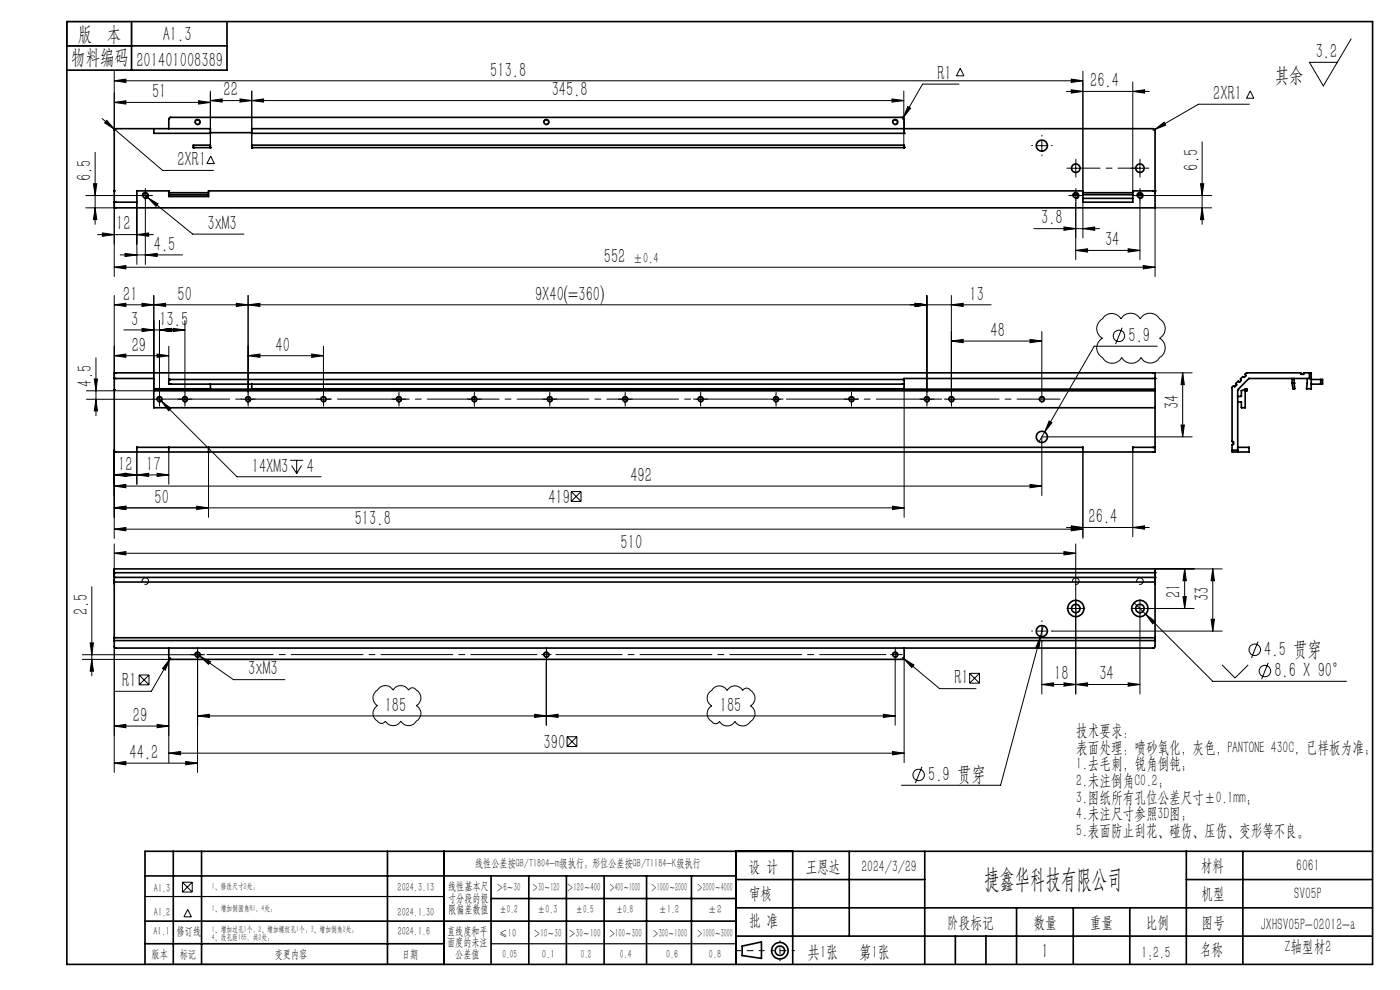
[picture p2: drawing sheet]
<svg xmlns="http://www.w3.org/2000/svg" width="297mm" height="210mm" viewBox="0 0 297 210" stroke-linecap="round" stroke-linejoin="round" font-family="sans-serif">
<g fill="none" stroke="#000" stroke-width=".21">
<path d="M24.2 17.1l2.5-.3v.7zM24.2 15.1v12.6M24.2 17.1h205.5M44.6 19.3v11.8M53.4 19.3v11.9M191.7 19.3v11.9M203.4 17.8h-7.7l-4.1 7.1M203.7 14.5l.8 1.6h-1.6zM226.2 19.4h17.6M227.3 16.8l2.4 .3-2.4 .4zM227.3 19l2.4 .4-2.4 .3zM229.7 15.1v25.4"/>
<path d="M240.3 19.4l2.5-.4v.7zM240.3 17.4v23.1M265.2 19.3l.8 1.5h-1.6zM286.6 8.2l-5.9 10-2.9-5h5.9M19.8 39h.7l-.3 2.5zM20.2 32.3v15.3M21.7 25.1l2.6 2.3M22.6 25.5l1.7 1.9-2.1-1.3zM24.2 21.7l2.5-.3v.7zM24.2 21.7h20.4M24.3 27.4l10.2 8.8h10.8M41.3 26.1a.61 .61 0 0 1 .5-.8 .61 .61 0 0 1 .7 .7 .61 .61 0 0 1-.8 .5"/>
<path d="M42.1 21.4l2.5 .3-2.5 .4zM44.6 21.3l2.5-.3v.7zM44.6 21.3h147.1M44.7 33.1l.8 1.6h-1.6zM50.9 21l2.5 .3-2.5 .4zM53.4 21.3l2.5-.3v.7zM115.3 26.1a.6 .6 0 0 1 .6-.8 .6 .6 0 0 1 .6 .7 .6 .6 0 0 1-.8 .5M189.2 21l2.5 .3-2.5 .4zM189.3 26.1a.6 .6 0 0 1 .6-.8 .6 .6 0 0 1 .6 .7 .6 .6 0 0 1-.7 .5M191.6 24.9l-.2 .4M192.6 22.6l.6 .4-1.6 1.9zM220 30.9h2"/>
<path d="M221 29.9v2M227.2 35.7h2M228.2 34.7v2M240.8 35.7h2M241.8 34.7v2M245 27.5l1.9-1.6 .4 .7zM245 27.5l-.4 .2M254.7 39h.7l-.4 2.5zM255 30.1v17.5M265 22.1h-10.8l-9.2 5.4M18.2 41.5h11.1M18.2 44.1h6.2"/>
<path d="M20.2 44.1l.3 2.5h-.7zM20.7 49.8h11.8M21.7 49.4l2.5 .4-2.5 .3zM24.2 56.7l2.5-.4v.7zM24.2 56.7h220.8M24.2 42.9v15.8M25.5 54.1h13.2M26.5 53.8l2.5 .3-2.5 .3zM29 49.8l2.5-.4v.7zM29 42.9v13.2M29.8 41.5h2M30.2 41.7a.7 .7 0 0 1 .6-.9 .7 .7 0 0 1 .7 .7 .7 .7 0 0 1-.8 .6"/>
<path d="M30.3 41.1l10.6 8.6h10.9M30.8 40.5v2M30.8 54.1l2.5-.3v.6zM30.8 43v13.1M31.4 41.9l2.1 1.3-.4 .6zM219.3 48.5h14M225.7 48.1l2.5 .4-2.5 .4zM227.2 41.5h2M227.5 41.7a.7 .7 0 0 1 .7-.9 .7 .7 0 0 1 .7 .7 .7 .7 0 0 1-.9 .6M228.2 40.5v2M228.2 53.1l2.5-.3v.7zM228.2 43v12.1"/>
<path d="M228.2 53.1h13.6M229.7 48.5l2.5-.4v.8zM229.7 42.9v7.6M239.3 52.8l2.5 .3-2.5 .4zM240.8 41.5h2M241.2 41.7a.7 .7 0 0 1 .6-.9 .7 .7 0 0 1 .7 .7 .7 .7 0 0 1-.8 .6M241.8 40.5v2M241.8 43v12.1M242.5 56.3l2.5 .4-2.5 .3zM243.3 41.5h13.7M255 44.1l.4 2.5h-.7zM257 44.1h-12v14.6"/>
<path d="M20.4 75.9v12.3M24.2 64.7l2.5-.4v.7zM24.2 75.5l2.5-.4v.7zM24.2 62.7v17.6M24.2 64.7h186.1M24.2 75.5h11.6M26.3 70h12.9M30.1 64.3l2.5 .4-2.5 .3zM30.1 69.7l2.5 .3-2.5 .3zM32.6 62.7v19.9M32.6 64.7l2.5-.4v.7zM33.3 75.1l2.5 .4-2.5 .3z"/>
<path d="M33.8 70l2.5-.3v.6zM33.8 68v15.2M35.8 73.4v7M36.7 69.7l2.5 .3-2.5 .3zM39.2 68v15.2M50.1 64.3l2.5 .4-2.5 .3zM52.6 75.5l2.5-.4v.7zM52.6 64.7l2.5-.4v.7zM52.6 62.7v20.5M52.6 75.5h16M66.1 75.1l2.5 .4-2.5 .3zM68.6 73.4v9.8"/>
<path d="M194.1 64.3l2.5 .4-2.5 .3zM196.6 62.7v20.5M201.8 64.7l2.5-.4v.7zM201.8 72.3l2.5-.3v.7zM201.8 62.7v20.5M201.8 72.3h19.2M218.5 72l2.5 .3-2.5 .4zM221 70.3v14.4M234.1 67.3a2.29 2.29 0 0 1 3.7 .4 2.34 2.34 0 0 1 4.1 0 2.45 2.45 0 0 1 4.3 .1 2.35 2.35 0 0 1-.2 3.9 2.45 2.45 0 0 1-.1 4.3 2.23 2.23 0 0 1-3.8-.2 2.34 2.34 0 0 1-4.1 0 2.34 2.34 0 0 1-4.1 0 2.31 2.31 0 0 1 0-4.1 2.41 2.41 0 0 1 .1-4.2zM238.1 69.5l-1.4 3.5M244.9 79.1h8M245.5 73.4h-13.4l-10.5 18.2"/>
<path d="M250.9 79.1v13.6M250.9 79.1l.3 2.5h-.7zM18.3 82.9h14.3M18.3 84.7h14M20 80.4h.7l-.3 2.5zM20.4 84.7l.3 2.5h-.7zM24.2 95.5v18.7M29 95.8v6.9M32.8 84.7h2M33.2 84.8a.6 .6 0 0 1 .6-.7 .6 .6 0 0 1 .6 .6 .6 .6 0 0 1-.7 .6M33.4 84.3l.9 .8M33.8 83.7v2"/>
<path d="M34.3 85.1l2 1.5-.5 .5zM34.3 85.1l16 16h17.8M35.8 95.8v6.9M38.2 84.7h2M38.6 84.8a.6 .6 0 0 1 .6-.7 .6 .6 0 0 1 .6 .6 .6 .6 0 0 1-.7 .6M39.2 83.7v2M44.2 95.8v13.9M51.6 84.7h2M52 84.8a.6 .6 0 0 1 .6-.7 .6 .6 0 0 1 .6 .6 .6 .6 0 0 1-.7 .6M52.6 83.7v2M61.6 97.6h2.7M61.9 98.8l1 1.6"/>
<path d="M62.9 97.6v2.8M64 98.8l-1.1 1.6M67.6 84.7h2M68.1 84.8a.59 .59 0 0 1 .5-.7 .59 .59 0 0 1 .6 .6 .59 .59 0 0 1-.7 .6M68.6 83.7v2M83.6 84.7h2M84 84.8a.6 .6 0 0 1 .6-.7 .6 .6 0 0 1 .6 .6 .6 .6 0 0 1-.7 .6M84.6 83.7v2M99.6 84.7h2M100 84.8a.59 .59 0 0 1 .6-.7 .59 .59 0 0 1 .6 .6 .59 .59 0 0 1-.7 .6M100.6 83.7v2M115.6 84.7h2"/>
<path d="M116 84.8a.6 .6 0 0 1 .6-.7 .6 .6 0 0 1 .6 .6 .6 .6 0 0 1-.7 .6M116.6 83.7v2M131.6 84.7h2M132 84.8a.59 .59 0 0 1 .6-.7 .59 .59 0 0 1 .6 .6 .59 .59 0 0 1-.7 .6M132.6 83.7v2M147.6 84.7h2M148 84.8a.6 .6 0 0 1 .5-.7 .6 .6 0 0 1 .7 .6 .6 .6 0 0 1-.7 .6M148.6 83.7v2M163.6 84.7h2M164 84.8a.59 .59 0 0 1 .6-.7 .59 .59 0 0 1 .6 .6 .59 .59 0 0 1-.7 .6M164.6 83.7v2M179.6 84.7h2"/>
<path d="M180.1 84.8a.59 .59 0 0 1 .5-.7 .59 .59 0 0 1 .6 .6 .59 .59 0 0 1-.7 .6M180.6 83.7v2M191.8 81.4v28.3M195.6 84.7h2M196 84.8a.6 .6 0 0 1 .6-.7 .6 .6 0 0 1 .6 .6 .6 .6 0 0 1-.7 .6M196.6 83.7v2M200.8 84.7h2M201.3 84.8a.59 .59 0 0 1 .5-.7 .59 .59 0 0 1 .6 .6 .59 .59 0 0 1-.7 .6M201.8 83.7v2M220.5 84.8a.59 .59 0 0 1 .5-.7 .59 .59 0 0 1 .6 .6 .59 .59 0 0 1-.7 .6M221.6 91.6l-1.2 2.1M222.6 89.3l.6 .4-1.6 1.9z"/>
<path d="M229.7 95.9v18.3M240.3 95.9v18M250.5 90.2h.7l-.3 2.5zM252.9 92.7h-31.9v12.4M24.2 107.7h167.6M24.2 117.4l2.5-.4v.7zM24.2 115.4v8.4M24.2 117.4h204M24.2 100.7l2.5-.3v.7zM24.2 107.7l2.5-.3v.7zM24.2 112.2l2.5-.3v.7zM24.2 103.1l2.5-.3v.7z"/>
<path d="M24.2 112.2h205.5M24.2 103.1h196.8M26.5 100.4l2.5 .3-2.5 .4zM29 100.7l2.5-.3v.7zM33.3 100.4l2.5 .3-2.5 .4zM35.8 100.7h-11.6M41.7 107.4l2.5 .3-2.5 .4zM121.2 106.4h2.1M121.2 104.3v2.1M121.2 104.3h2.1M121.2 104.3l2.1 2.1M123.3 104.3v2.1"/>
<path d="M123.3 104.3l-2.1 2.1M189.3 107.4l2.5 .3-2.5 .4zM218.5 102.8l2.5 .3-2.5 .4zM225.7 117l2.5 .4-2.5 .3zM226.2 111.9h17.6M227.3 111.9l2.4 .3-2.4 .4zM227.3 111.5l2.4 .4-2.4 .3zM228.2 115.4v31.8M240.3 111.9l2.5-.4v.7zM17.5 138.9h25.9M17.5 139.9h18.7M19.1 136.4h.7l-.3 2.5z"/>
<path d="M19.5 124.5v18.9M19.5 139.9l.3 2.5h-.7zM24.2 137.1v26.8M30.2 123.5a.7 .7 0 0 1 .6-.9 .7 .7 0 0 1 .7 .7 .7 .7 0 0 1-.8 .7M35.8 139.5v22.3M36 139.8l-.9 2.4-.6-.4zM36 139.8l-3.9 6.8h-7.7M36.2 139.5l-.2 .3M41.3 139a.6 .6 0 0 1 .5-.7 .6 .6 0 0 1 .7 .6 .6 .6 0 0 1-.8 .5M41.4 138.5l1 .7M41.9 137.9v2M42.4 139.2l2.3 1.2-.5 .5z"/>
<path d="M42.4 139.2l7.1 5h10.9M115.3 139a.59 .59 0 0 1 .5-.7 .59 .59 0 0 1 .7 .6 .59 .59 0 0 1-.8 .5M189.3 139a.59 .59 0 0 1 .6-.7 .59 .59 0 0 1 .6 .6 .59 .59 0 0 1-.7 .5M191.4 139.5l.3 .2M191.7 139.7l2.2 1.4-.5 .5zM191.7 139.7l7.6 6.4h7.7M191.8 139.5v22.3M220 133.9h2M220.7 135l-.3 2.5-.7-.2zM221 136.1v11.1M221 132.9v2M221.3 132.7l-9 33.9h-21.1"/>
<path d="M223.2 133.9h36.1M227.2 129.1h2M227.5 123.5a.7 .7 0 0 1 .7-.9 .7 .7 0 0 1 .7 .7 .7 .7 0 0 1-.9 .7M240.6 127.9l2.4 2.4M240.8 129.1h2M241.2 123.5a.7 .7 0 0 1 .6-.9 .7 .7 0 0 1 .7 .7 .7 .7 0 0 1-.8 .7M241.8 128.1v2M241.8 131v16.2M243 130.3l2 1.5-.5 .5zM243 130.3l14.3 14.2h28.3M243.7 129.1h9.6M245 120.7h14.3"/>
<path d="M251 126.6h.7l-.4 2.5zM251.3 120.7v8.4M251.3 120.7l.4 2.5h-.7zM256.9 131.4h.7l-.3 2.5zM257.3 120.7l.3 2.5h-.7zM257.3 120.7v13.2M266.9 136.1l-1.4 3.5M24.2 154l2.5-.3v.7zM24.2 154h11.6M29.5 145.3h2.1M29.5 143.2v2.1M29.5 143.2h2.1"/>
<path d="M29.5 143.2l2.1 2.1M31.6 143.2v2.1M31.6 143.2l-2.1 2.1M33.3 153.7l2.5 .3-2.5 .4zM35.8 159.8l2.5-.4v.7zM35.8 159.8h156M41.9 151.9l2.5-.4v.7zM41.9 151.9h148M41.9 140.4v23.5M79.6 146.7l.3-.2a1.98 1.98 0 0 1 3.5-.1 1.89 1.89 0 0 1 3.3 0 1.02 1.02 0 0 1 1.8 .1 1.86 1.86 0 0 1-.2 3.2 1.96 1.96 0 0 1-.1 3.4 1.86 1.86 0 0 1-3.2-.1 1.86 1.86 0 0 1-3.3 0 1.02 1.02 0 0 1-1.8-.1 1.87 1.87 0 0 1 .2-3.2 1.89 1.89 0 0 1-.5-3zM113.4 151.5l2.5 .4-2.5 .3zM115.9 151.9l2.5-.4v.7z"/>
<path d="M115.9 140.4v13.4M120.3 158.4h2.1M120.3 156.3v2.1M120.3 156.3h2.1M120.3 156.3l2.1 2.1M122.4 156.3v2.1M122.4 156.3l-2.1 2.1M150.7 146.7l.1-.1a1.99 1.99 0 0 1 3.5-.1 1.86 1.86 0 0 1 3.3 0v-.2a1.07 1.07 0 0 1 1.8 .3 1.9 1.9 0 0 1-.2 3.1 1.99 1.99 0 0 1-.1 3.5 1.9 1.9 0 0 1-3.2-.2 1.89 1.89 0 0 1-3.3 0 1.05 1.05 0 0 1-1.8-.1 1.86 1.86 0 0 1 .2-3.2 1.89 1.89 0 0 1-.3-3zM187.4 151.5l2.5 .4-2.5 .3zM189.3 159.4l2.5 .4-2.5 .3zM189.9 140.4v13.4M205.7 144.9h2.1"/>
<path d="M205.7 142.8v2.1M205.7 142.8h2.1M205.7 142.8l2.1 2.1M207.8 142.8v2.1M207.8 142.8l-2.1 2.1M221 145.2l2.5-.4v.7zM221 145.2h20.8M225.7 144.8l2.5 .4-2.5 .3zM228.2 145.2l2.5-.4v.7zM239.3 144.8l2.5 .4-2.5 .3zM259.3 141l2.7 2.8 2.8-2.8M269 140.6l-1.3 3.5"/>
<path d="M24.2 161.9l2.5-.4v.7zM24.2 161.9h17.7M39.4 161.5l2.5 .4-2.5 .3zM195.6 162.7l-1.4 3.4M38.7 189.2h2.1M38.7 187.1v2.1M38.7 187.1h2.1M38.7 187.1l2.1 2.1M39.8 192.9l.8 1.6h-1.6zM40.8 187.1v2.1M40.8 187.1l-2.1 2.1"/>
<circle cx="237.4" cy="71.3" r="1.21"/>
<circle cx="266.2" cy="137.8" r="1.21"/>
<circle cx="268.3" cy="142.4" r="1.21"/>
<circle cx="194.9" cy="164.4" r="1.22"/>
</g>
<g fill="none" stroke="#000" stroke-width=".35">
<path d="M14.2 4.6h277v200h-277zM14.2 9.7h34M27.9 4.6v10.3M48.2 4.6v10.3h-34M32.6 28.2v.1M32.6 27.3h.1M32.6 27.3v.9M32.6 28.3h12M35.8 27.3v-2l.3-.4h155.4l.3 .3v2.2M41 31.1v.1M41 30.8h.1M41 31.3h.1"/>
<path d="M41 31.3v.1M41 30.8h3.6M41 30.8v.5M41 31.3h3.6M44.6 27.3l-20.3 .1-.1 16.7h.2M44.6 31.1v.1M44.6 30.8h.1M44.6 28.2v.1M44.6 27.3h.1M44.6 31.3h.1M44.6 31.3v.1M44.6 27.3v.9"/>
<path d="M44.6 30.8v.5M44.6 28.1h8.8M53.4 27.3l138.4 .1M53.4 27.3h.1M53.4 31.1v.1M53.4 30.8h138.4v.4M53.4 30.8h.1M53.4 28.2v.1M53.4 31.3h.1M53.4 31.3v.1M53.4 27.3v.9M53.4 30.8v.5"/>
<path d="M53.4 28.3h138.4M53.4 31.3h138.3M191.7 28.2l.1 .1M191.7 31.3h.1M191.8 27.3h52.9l.3 .4v16.4h-220.6M191.8 28.3h.1M191.8 31.1l-.1 .1M191.8 31.2l-.1 .1M191.8 31.2l-.1 .2M191.8 31.2h.1M191.8 27.4v.9M24.2 42.9h.1"/>
<path d="M24.2 40.5h.1M24.6 44l-.2 .1M35.8 41.3h8.4M35.8 40.9h8.4M227.8 41.3h.9M229.7 42.1h10.6M229.7 41.3h10.6M229.7 40.9h10.6M241.4 41.3h.9M245 40.9l-.3-.4h-4.4v2.4h-10.6v-2.4h-185.5v1.2h-8.4v-1.2h-6.8v2.4h-4.8M245 40.5h.1M24.4 79.1l.2 .1"/>
<path d="M24.4 79.1h-.2v16.5l.4 .3h220.2M24.4 79.1h220.5M244.9 79.1l-.3 .1M244.9 79.1h.1v3.4M277.8 79.1h-1.2l-.1 .3h-.5l-.1-.3h-11.5l-.2 .3 .1 .3-.3 .3-.4-.1-.4 .5 .1 .3-.3 .3-.4-.1-.4 .4 .1 .4-.3 .3-.3-.1-.3 .3v11.5h.3v.5l-.3 .1v1.2M277.8 79.1h.4v3.4h-1l.1-2.2M277.8 79.1v1.2M24.2 80.3h8.4v2.2h12v-1M24.2 80.3h.1M24.2 82.7h.1M29 94.9v1M29 94.9h.1"/>
<path d="M29 94.9h200.7M32.6 82.9v3.6h212.4M32.6 82.9h212.4M35.8 80.5h.3M35.8 81.5h.3M35.8 80.4v.1M35.8 81.5h.1M35.8 94.9v1M35.8 80.5v1M36.1 80.5h.1M36.1 80.5l155.7 .1M36.2 81.4l-.1 .1"/>
<path d="M44.2 94.9v1M191.7 80.3h53.3M191.8 81.4l-155.7 .1M191.8 81.4v1.1h-138.4v-1M191.8 80.3v.3M191.8 80.6v.8M229.7 94.9v1M229.7 94.9h.1M240.3 94.9v1M240.3 94.9h.1M240.3 94.9h4.5M244.6 95.8l.2 .1"/>
<path d="M244.8 94.9h-.2M245 80.3h.1M245 86.5v9.4h-.2M245 94.9h-.2M245 82.5h-212.4v.4M245 82.5v.4M245 82.9v3.6M261.4 95.5h1.2M262.6 82.7h.1M262.6 94.9h2.4v1h-3.6v-.4M262.6 95.5v.4M262.6 84l.7 .1v-1.2l.9-.4h.3v.4h-.3v3.6h-.9v-1.2h-.7"/>
<path d="M262.6 82.7v12.8M274.1 81.3l.2 1.2h.4l-.2-1.2M274.1 81.3h.1M274.1 80.3h.1M274.1 80.3v1M274.5 81.3h.1M274.6 80.3l-.1 1M277.8 80.3h-12.9l-2.3 2.4M277.8 80.3h.4M278.2 80.4l2 .1M280.2 81.5h-2M280.2 80.5h.4v1h-.4"/>
<path d="M280.2 80.5v1M24.2 135.3v-14.6h220.8v14.6M24.2 135.9v1.3l.4 .3h220.1l.3-.4v-1.2M24.2 135.3v.6M24.2 122.5h.1M24.2 121.5h.1M24.2 122.5h220.8M24.2 121.5h220.8M24.2 135.3h220.8M24.2 135.9h220.8M35.8 137.5v2l.3 .4h155.4l.3-.3v-2.1M245 135.3v.6"/>
<path d="M245 123.5h-220.8M245 122.5h.1M245 121.5h.1M30.8 195.4h125.4M30.8 185.8h125.4M36.8 180.6v24M42.8 180.6v24M82.2 180.6v24M94.2 180.6v24M104.2 185.8v18.8M104.2 190.6h52M112.2 185.8v18.8"/>
<path d="M120.2 185.8v18.8M128.2 185.8v18.8M137.2 185.8v18.8M146.7 185.8v18.8M156.2 180.6v24M156.2 186.6h40M156.2 198.6h135M156.2 192.6h135M168.2 180.6v24M180.2 180.6v18M196.2 180.6v24M202.7 198.6v6"/>
<path d="M209.2 198.6v6M215.7 192.6v12M227.7 192.6v12M239.7 192.6v12M251.7 186.6h39.5M251.7 180.6v24M263.7 180.6v24M291.2 180.6h-260.4v24M30.8 200.2h63.4M157.4 200.7l4.1-.9v3.5l-4.1-.6z"/>
<circle cx="41.9" cy="25.9" r=".5"/>
<circle cx="115.9" cy="25.9" r=".5"/>
<circle cx="189.9" cy="25.9" r=".5"/>
<circle cx="221" cy="30.9" r="1.17"/>
<circle cx="228.2" cy="35.7" r=".9"/>
<circle cx="241.8" cy="35.7" r=".89"/>
<circle cx="30.8" cy="41.5" r=".51"/>
<circle cx="228.2" cy="41.5" r=".51"/>
<circle cx="241.8" cy="41.5" r=".51"/>
<circle cx="33.8" cy="84.7" r=".5"/>
<circle cx="39.2" cy="84.7" r=".5"/>
<circle cx="52.6" cy="84.7" r=".5"/>
<circle cx="68.6" cy="84.7" r=".5"/>
<circle cx="84.6" cy="84.7" r=".5"/>
<circle cx="100.6" cy="84.7" r=".5"/>
<circle cx="116.6" cy="84.7" r=".5"/>
<circle cx="132.6" cy="84.7" r=".5"/>
<circle cx="148.6" cy="84.7" r=".5"/>
<circle cx="164.6" cy="84.7" r=".5"/>
<circle cx="180.6" cy="84.7" r=".5"/>
<circle cx="196.6" cy="84.7" r=".51"/>
<circle cx="201.8" cy="84.7" r=".5"/>
<circle cx="221" cy="84.7" r=".5"/>
<circle cx="221" cy="92.7" r="1.18"/>
<circle cx="41.9" cy="138.9" r=".5"/>
<circle cx="115.9" cy="138.9" r=".5"/>
<circle cx="189.9" cy="138.9" r=".5"/>
<circle cx="221" cy="133.9" r="1.18"/>
<circle cx="228.2" cy="129.1" r=".92"/>
<circle cx="228.2" cy="129.1" r="1.72"/>
<circle cx="241.8" cy="129.1" r="1.71"/>
<circle cx="241.8" cy="129.1" r=".91"/>
<circle cx="165.5" cy="201.7" r="1.74"/>
<circle cx="165.5" cy="201.7" r="1"/>
</g>
<path d="M162.1 201.7h-6" fill="none" stroke="#000" stroke-width=".21" stroke-dasharray="15.2 1.3 1.3 1.3" stroke-dashoffset="14.1"/>
<path d="M168.5 201.7h-4.8" fill="none" stroke="#000" stroke-width=".21" stroke-dasharray="15.2 1.3 1.3 1.3" stroke-dashoffset="14.7"/>
<path d="M165.5 199.6v4.2" fill="none" stroke="#000" stroke-width=".21" stroke-dasharray="15.2 1.3 1.3 1.3" stroke-dashoffset="15"/>
<path d="M14.2 4.6h13.7v5.1h-13.7zM30.8 190.2h63.4M30.8 204.6h63.4M104.2 200.2h52" fill="none" stroke="#000" stroke-width=".25"/>
<g fill="none" stroke="#000" stroke-width=".21" stroke-dasharray="15.2 1.3 1.3 1.3">
<path d="M219 30.9h-.1M221 28.9v-.2M221 32.9v.2M223 30.9h.2M227.2 35.7h-.9M228.2 34.7v-.9M228.2 36.7v.9M240.8 35.7h-.9M241.8 34.7v-.9M241.8 36.7v.9M242.8 35.7h.9M29.8 41.5h-.5"/>
<path d="M30.8 40.5v-.5M30.8 42.5v.5M31.8 41.5h.5M227.2 41.5h-.5M228.2 40.5v-.5M228.2 42.5v.5M229.2 41.5h.5M240.8 41.5h-.5M241.8 40.5v-.5M241.8 42.5v.5M242.8 41.5h.5M32.8 84.7h-.5"/>
<path d="M33.8 83.7v-.5M33.8 85.7v.5M38.2 84.7h-.5M39.2 83.7v-.5M39.2 85.7v.5M40.2 84.7h.5M51.6 84.7h-.5M52.6 83.7v-.5M52.6 85.7v.5M53.6 84.7h.5M67.6 84.7h-.5M68.6 83.7v-.5"/>
<path d="M68.6 85.7v.5M69.6 84.7h.5M83.6 84.7h-.5M84.6 83.7v-.5M84.6 85.7v.5M85.6 84.7h.5M99.6 84.7h-.5M100.6 83.7v-.5M100.6 85.7v.5M101.6 84.7h.5M115.6 84.7h-.5M116.6 83.7v-.5"/>
<path d="M116.6 85.7v.5M117.6 84.7h.5M131.6 84.7h-.5M132.6 83.7v-.5M132.6 85.7v.5M133.6 84.7h.5M147.6 84.7h-.5M148.6 83.7v-.5M148.6 85.7v.5M149.6 84.7h.5M163.6 84.7h-.5M164.6 83.7v-.5"/>
<path d="M164.6 85.7v.5M165.6 84.7h.5M179.6 84.7h-.5M180.6 83.7v-.5M180.6 85.7v.5M181.6 84.7h.5M195.6 84.7h-.5M196.6 83.7v-.5M196.6 85.7v.5M197.6 84.7h.5M200.8 84.7h-.5M201.8 83.7v-.5"/>
<path d="M201.8 85.7v.5M40.9 138.9h-.5M41.9 137.9v-.5M41.9 139.9v.5M115.9 138.9v-1M115.9 138.9h-1M115.9 138.9v1M115.9 138.9h1M115.9 137.9v-.5M115.9 139.9v.5M189.9 138.9v-1M189.9 138.9h-1"/>
<path d="M189.9 138.9v1M189.9 138.9h1M189.9 137.9v-.5M189.9 139.9v.5M190.9 138.9h.5M219 133.9h-.1M221 131.9v-.2M221 135.9v.1M223 133.9h.2M227.2 129.1h-.9M228.2 128.1v-.9M228.2 130.1v.9"/>
<path d="M229.2 129.1h.9M240.8 129.1h-.9M241.8 128.1v-.9M241.8 130.1v.9M242.8 129.1h.9"/>
</g>
<path d="M229.2 35.7h12.1" fill="none" stroke="#000" stroke-width=".21" stroke-dasharray="15.2 1.3 1.3 1.3" stroke-dashoffset="11.1"/>
<path d="M43.9 138.9h70M117.9 138.9h70" fill="none" stroke="#000" stroke-width=".21" stroke-dasharray="15.2 1.3 1.3 1.3" stroke-dashoffset="1.2"/>
<path d="M34.8 84.7h165" fill="none" stroke="#000" stroke-width=".21" stroke-dasharray="15.2 1.3 1.3 1.3" stroke-dashoffset="1.4"/>
<path d="M202.8 84.7h22.1" fill="none" stroke="#000" stroke-width=".21" stroke-dasharray="15.2 1.3 1.3 1.3" stroke-dashoffset="6.1"/>
<g fill="#000">
<path d="M227.3 19l2.4 .4-2.4 .3zM240.3 19.4l2.5-.4v.7z"/>
<path d="M24.2 21.7l2.5-.3v.7zM42.1 21.4l2.5 .3-2.5 .4zM24.2 56.7l2.5-.4v.7zM242.5 56.3l2.5 .4-2.5 .3zM53.4 21.3l2.5-.3v.7zM189.2 21l2.5 .3-2.5 .4z"/>
<path d="M239.3 52.8l2.5 .3-2.5 .4zM228.2 53.1l2.5-.3v.7zM29 49.8l2.5-.4v.7zM21.7 49.4l2.5 .4-2.5 .3zM30.8 54.1l2.5-.3v.6zM26.5 53.8l2.5 .3-2.5 .3zM50.9 21l2.5 .3-2.5 .4zM44.6 21.3l2.5-.3v.7zM227.3 16.8l2.4 .3-2.4 .4zM24.2 17.1l2.5-.3v.7z"/>
<path d="M254.7 39h.7l-.4 2.5zM255 44.1l.4 2.5h-.7zM19.8 39h.7l-.3 2.5zM20.2 44.1l.3 2.5h-.7z"/>
<path d="M24.2 64.7l2.5-.4v.7zM30.1 64.3l2.5 .4-2.5 .3zM52.6 75.5l2.5-.4v.7zM66.1 75.1l2.5 .4-2.5 .3zM52.6 64.7l2.5-.4v.7zM194.1 64.3l2.5 .4-2.5 .3zM194.1 64.3l2.5 .4-2.5 .3zM201.8 64.7l2.5-.4v.7zM24.2 75.5l2.5-.4v.7zM33.3 75.1l2.5 .4-2.5 .3zM34.3 85.1l1.5 2 .5-.5zM24.2 107.7l2.5-.3v.7zM189.3 107.4l2.5 .3-2.5 .4zM222.6 89.3l-1 2.3 1.6-1.9zM201.8 72.3l2.5-.3v.7zM218.5 72l2.5 .3-2.5 .4zM29 100.7l2.5-.3v.7zM33.3 100.4l2.5 .3-2.5 .4zM31.4 41.9l1.7 1.9 .4-.6zM245 27.5l2.3-.9-.4-.7zM22.6 25.5l-.4 .6 2.1 1.3zM192.6 22.6l-1 2.3 1.6-1.9zM243 130.3l1.5 2 .5-.5zM220.7 135l-1 2.3 .7 .2zM221 145.2l2.5-.4v.7zM225.7 144.8l2.5 .4-2.5 .3zM42.4 139.2l1.8 1.7 .5-.5zM36 139.8l-1.5 2 .6 .4zM191.7 139.7l1.7 1.9 .5-.5z"/>
<path d="M33.8 70l2.5-.3v.6zM30.1 69.7l2.5 .3-2.5 .3zM36.7 69.7l2.5 .3-2.5 .3zM33.8 70l2.5-.3v.6zM50.1 64.3l2.5 .4-2.5 .3zM32.6 64.7l2.5-.4v.7zM26.5 100.4l2.5 .3-2.5 .4zM24.2 100.7l2.5-.3v.7zM41.7 107.4l2.5 .3-2.5 .4zM24.2 107.7l2.5-.3v.7zM227.3 111.9l2.4 .3-2.4 .4zM24.2 112.2l2.5-.3v.7zM218.5 102.8l2.5 .3-2.5 .4zM24.2 103.1l2.5-.3v.7zM229.7 48.5l2.5-.4v.8zM225.7 48.1l2.5 .4-2.5 .4z"/>
<path d="M20 80.4h.7l-.3 2.5zM20.4 84.7l.3 2.5h-.7z"/>
<path d="M250.5 90.2h.7l-.3 2.5zM250.9 79.1l.3 2.5h-.7z"/>
<path d="M227.3 111.5l2.4 .4-2.4 .3zM240.3 111.9l2.5-.4v.7z"/>
<path d="M19.1 136.4h.7l-.3 2.5zM19.5 139.9l.3 2.5h-.7z"/>
<path d="M251 126.6h.7l-.4 2.5zM251.3 120.7l.4 2.5h-.7zM256.9 131.4h.7l-.3 2.5zM257.3 120.7l.3 2.5h-.7z"/>
<path d="M33.3 153.7l2.5 .3-2.5 .4zM24.2 154l2.5-.3v.7zM225.7 117l2.5 .4-2.5 .3zM24.2 117.4l2.5-.4v.7z"/>
<path d="M35.8 159.8l2.5-.4v.7zM189.3 159.4l2.5 .4-2.5 .3z"/>
<path d="M41.9 151.9l2.5-.4v.7zM113.4 151.5l2.5 .4-2.5 .3z"/>
<path d="M187.4 151.5l2.5 .4-2.5 .3zM115.9 151.9l2.5-.4v.7z"/>
<path d="M228.2 145.2l2.5-.4v.7zM239.3 144.8l2.5 .4-2.5 .3zM24.2 161.9l2.5-.4v.7zM39.4 161.5l2.5 .4-2.5 .3z"/>
</g>
<text font-size="5.6" x="208.8" y="188.3">捷鑫华科技有限公司</text>
<g font-size="4.4">
<text x="16.5" y="8.6">版 本</text>
<text x="34.5" y="8.6">A1.3</text>
<text x="15.1" y="13.7">物料编码</text>
<text x="28.9" y="14.2">201401008389</text>
<text x="104" y="16.2">513.8</text>
<text x="198.9" y="16.9">R1</text>
<text x="270.4" y="17.3">其余</text>
<text x="279.1" y="12.3">3.2</text>
<text x="32.3" y="20.8">51</text>
<text x="47.4" y="20.4">22</text>
<text x="117" y="20.4">345.8</text>
<text x="231.3" y="18.5">26.4</text>
<text x="257.4" y="21.2">2XR1</text>
<text x="37.6" y="35.2">2XR1</text>
<text x="19.3" y="38.4" transform="rotate(-90 19.3 38.4)">6.5</text>
<text x="254.2" y="36.2" transform="rotate(-90 254.2 36.2)">6.5</text>
<text x="220.9" y="47.6">3.8</text>
<text x="24.7" y="48.9">12</text>
<text x="32.6" y="53.2">4.5</text>
<text x="44" y="48.8">3xM3</text>
<text x="234.4" y="52.2">34</text>
<text x="128.1" y="55.8">552</text>
<text x="26.1" y="63.8">21</text>
<text x="37.7" y="63.8">50</text>
<text x="113.5" y="63.8">9X40(=360)</text>
<text x="205.7" y="63.8">13</text>
<text x="27.8" y="69.1">3</text>
<text x="33.8" y="69.1">13.5</text>
<text x="210.1" y="71.5">48</text>
<text x="27.9" y="74.6">29</text>
<text x="58.5" y="74.6">40</text>
<text x="239.4" y="72.5">5.9</text>
<text x="19.5" y="82" transform="rotate(-90 19.5 82)">4.5</text>
<text x="250" y="86.8" transform="rotate(-90 250 86.8)">34</text>
<text x="25.1" y="99.8">12</text>
<text x="31" y="99.8">17</text>
<text x="53.4" y="100.2">14XM3</text>
<text x="65.1" y="100.2">4</text>
<text x="32.8" y="106.9">50</text>
<text x="116.3" y="106.9">419</text>
<text x="133.7" y="102.2">492</text>
<text x="75.3" y="111.3">513.8</text>
<text x="230.9" y="111">26.4</text>
<text x="131.7" y="116.5">510</text>
<text x="18.6" y="130.6" transform="rotate(-90 18.6 130.6)">2.5</text>
<text x="250.5" y="126.9" transform="rotate(-90 250.5 126.9)">21</text>
<text x="256.4" y="127.5" transform="rotate(-90 256.4 127.5)">33</text>
<text x="52.7" y="143.3">3xM3</text>
<text x="268.2" y="139.1">4.5 贯穿</text>
<text x="270.4" y="143.6">8.6 X 90°</text>
<text x="25.9" y="145.8">R1</text>
<text x="202.5" y="145.2">R1</text>
<text x="223.6" y="144.3">18</text>
<text x="233.2" y="144.3">34</text>
<text x="28.2" y="153.1">29</text>
<text x="81.6" y="151">185</text>
<text x="152.7" y="151">185</text>
<text x="27.5" y="161">44.2</text>
<text x="115.3" y="158.9">390</text>
<text x="196.9" y="165.7">5.9 贯穿</text>
<text x="221" y="203.2">1</text>
</g>
<g font-size="3.8">
<text x="171.3" y="203.2">共1张</text>
<text x="182.3" y="203.2">第1张</text>
</g>
<g font-size="3.5">
<text x="228.3" y="156.1">技术要求：</text>
<text x="228.3" y="159.7">表面处理：喷砂氧化，灰色，PANTONE 430C，已样板为准；</text>
<text x="228.3" y="163.2">1.去毛刺，锐角倒钝；</text>
<text x="228.3" y="166.7">2.未注倒角C0.2；</text>
<text x="228.3" y="170.2">3.图纸所有孔位公差尺寸±0.1mm；</text>
<text x="228.3" y="173.8">4.未注尺寸参照3D图；</text>
<text x="228.3" y="177.3">5.表面防止刮花、碰伤、压伤、变形等不良。</text>
<text x="158.9" y="184.9">设 计</text>
<text x="170.9" y="184.9">王恩达</text>
<text x="182.7" y="184.9">2024/3/29</text>
<text x="254.7" y="184.7">材料</text>
<text x="275" y="184.7">6061</text>
<text x="158.9" y="190.8">审核</text>
<text x="254.9" y="190.7">机型</text>
<text x="274.6" y="190.8">SV05P</text>
<text x="158.9" y="196.5">批 准</text>
<text x="200.9" y="196.9">阶段标记</text>
<text x="219.3" y="196.9">数量</text>
<text x="231.2" y="196.9">重量</text>
<text x="243.1" y="196.9">比例</text>
<text x="254.9" y="196.9">图号</text>
<text x="267.4" y="197.3">JXHSV05P-02012-a</text>
<text x="242.2" y="203.2">1:2.5</text>
<text x="254.5" y="202.5">名称</text>
<text x="272.5" y="201.8">Z轴型材2</text>
</g>
<text font-size="3.1" x="134.2" y="55.8">±0.4</text>
<g font-size="2.5">
<text x="100.8" y="184">线性公差按GB/T1804-m级执行；形位公差按GB/T1184-K级执行</text>
<text x="32.7" y="189.1">A1.3</text>
<text x="84.4" y="189.1">2024.3.13</text>
<text x="95.1" y="188.8">线性基本尺</text>
<text x="95.1" y="191.3">寸分段的极</text>
<text x="105.3" y="189.1">＞6～30</text>
<text x="112.9" y="189.1">＞30～120</text>
<text x="120.2" y="188.9">＞120～400</text>
<text x="129.2" y="188.9">＞400～1000</text>
<text x="138.1" y="189.1">＞1000～2000</text>
<text x="147.8" y="189.1">＞2000～4000</text>
<text x="32.7" y="194.4">A1.2</text>
<text x="84.4" y="194.2">2024.1.30</text>
<text x="95.1" y="193.8">限偏差数值</text>
<text x="105.9" y="193.8">±0.2</text>
<text x="114.1" y="193.8">±0.3</text>
<text x="122.2" y="193.8">±0.5</text>
<text x="130.7" y="193.8">±0.8</text>
<text x="139.8" y="193.8">±1.2</text>
<text x="150.2" y="193.8">±2</text>
<text x="32.2" y="203.2">版本</text>
<text x="32.6" y="198.4">A1.1</text>
<text x="37.5" y="198.4">修订线</text>
<text x="38.1" y="203.2">标记</text>
<text x="58.3" y="203.2">变更内容</text>
<text x="84.4" y="198.3">2024.1.6</text>
<text x="85.3" y="203.2">日期</text>
<text x="94.8" y="198.3">直线度和平</text>
<text x="94.8" y="200.7">面度的未注</text>
<text x="96.6" y="203.2">公差值</text>
<text x="105.9" y="198.7">≤10</text>
<text x="106.6" y="203.2">0.05</text>
<text x="113.2" y="198.7">＞10～30</text>
<text x="115" y="203.2">0.1</text>
<text x="120.6" y="198.7">＞30～100</text>
<text x="123.2" y="203.2">0.2</text>
<text x="129.1" y="198.7">＞100～300</text>
<text x="131.5" y="203.2">0.4</text>
<text x="138.4" y="198.7">＞300～1000</text>
<text x="141.3" y="203.2">0.6</text>
<text x="147.8" y="198.7">＞1000～3000</text>
<text x="150.4" y="203.2">0.8</text>
</g>
<g font-size="1.8">
<text x="45" y="188.6">1、修改尺寸2处；</text>
<text x="45" y="197.6">1、增加过孔1个，2、增加螺纹孔1个；3、增加倒角2处；</text>
<text x="45" y="193.3">1、增加倒圆角R1，4处；</text>
<text x="45" y="199.4">4、改孔距185，共2处；</text>
</g>
</svg>
